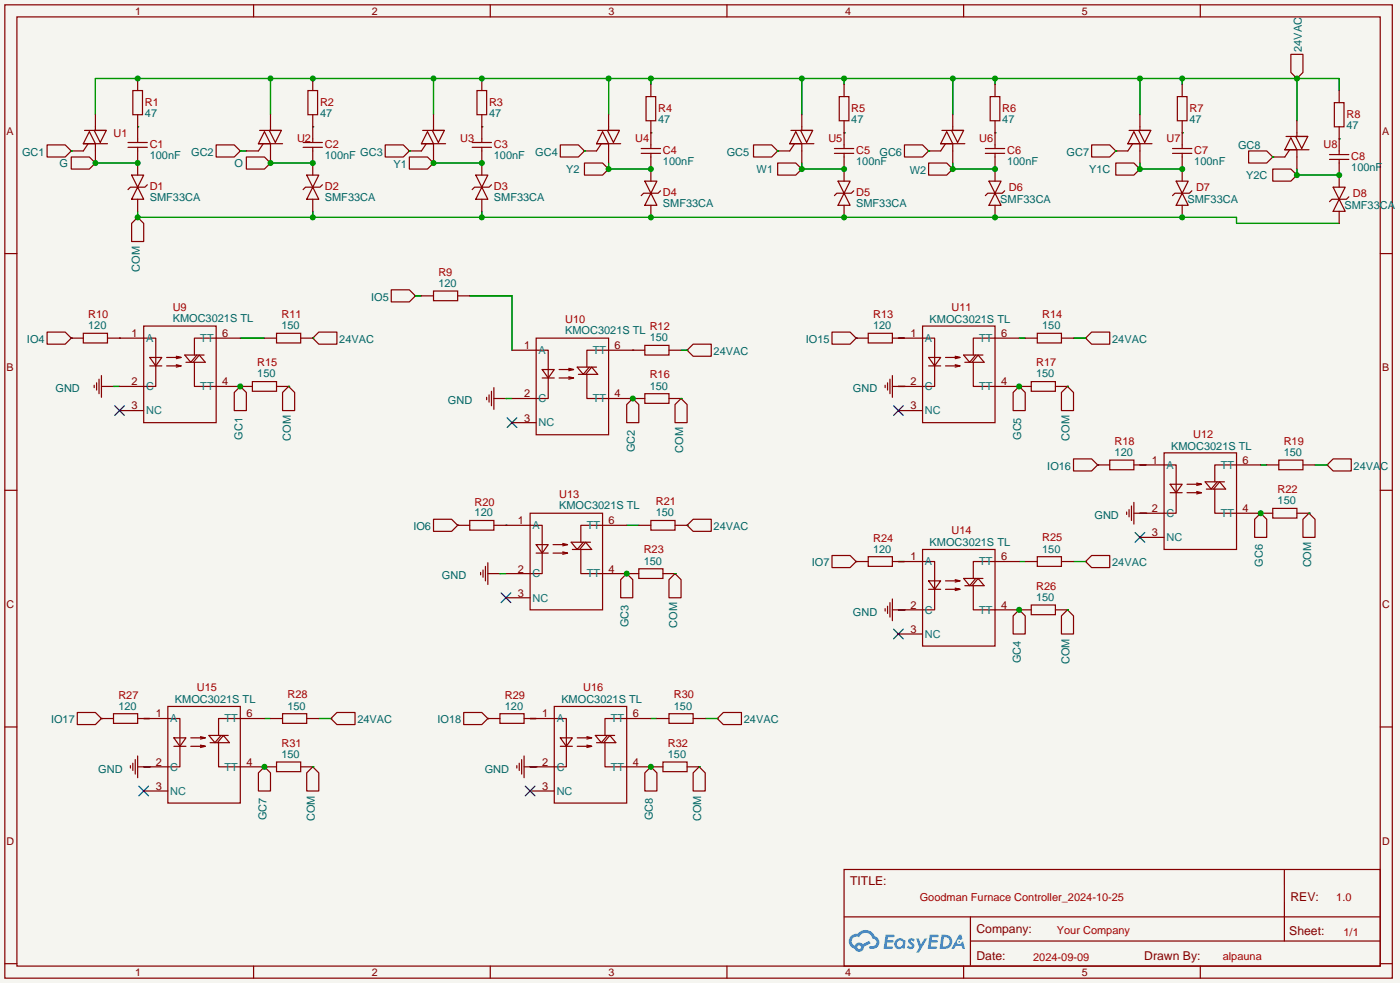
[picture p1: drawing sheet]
<svg xmlns="http://www.w3.org/2000/svg" width="294mm" height="207mm" viewBox="0 0 294 207" stroke-linecap="round" stroke-linejoin="round" font-family="sans-serif">
<path d="M0 0h294.5v206.8h-294.5z" fill="#f5f5f0"/>
<g fill="none" stroke="#850000" stroke-width=".25">
<path d="M1 1h291.9v204.7h-291.9zM3.6 3.6h286.7v199.6h-286.7zM53.3 1v2.6M103.1 1v2.6M152.9 1v2.6M202.7 1v2.6M252.5 1v2.6M1 53.3h2.6M290.3 53.3h2.6M1 103.1h2.6M290.3 103.1h2.6M1 152.9h2.6"/>
<path d="M290.3 152.9h2.6M177.5 182.9h112.8v20.3h-112.8zM177.6 192.8h112.6M204.1 197.9h86.1M204.1 192.8v10.2M270.2 182.9v15M1 202.7h2.6M53.3 203.2v2.5M103.1 203.2v2.5M152.9 203.2v2.5M202.7 203.2v2.5M252.5 203.2v2.5"/>
<path d="M290.3 202.7h2.6"/>
</g>
<g fill="#5487ff">
<path d="M191.2 197.5l.5-.2 .4 .1 .3 .3-.2 .4a.33 .33 0 0 0-.3-.3 .33 .33 0 0 0-.4 .1l.1 .1a.86 .86 0 0 1 .7 .7 .86 .86 0 0 1-.3 .8l-.7 .1-.6-.4 .4-.4 .5 .3 .2-.1v-.2a.88 .88 0 0 1-.6-1.3z"/>
<path d="M192.7 197.4h.6l.4 1.3 .8-1.3h.6l-1.8 3h-.6l.6-1.1z"/>
<path d="M186.3 196.6h1.6l.3 .1-.1 .4h-1.3l-.1 .6h1.1l.2 .3-.3 .3h-1.1l-.1 .8h1.2l.1 .2-.1 .2-1.8 .1z"/>
<path d="M195.6 196.6h1.6l.2 .1v.4h-1.3l-.1 .6h1.1l.2 .3-.3 .3h-1.1l-.1 .8h1.2l.1 .2-.1 .2-1.9 .1z"/>
<path d="M201.7 196.6h.5l.3 .9-.5 .2a.5 .5 0 0 0-.7 .2 .5 .5 0 0 0 .3 .7 .5 .5 0 0 0 .6-.4l.4-.2 .4 1.6h-.6l-.1-.7h-1.2l-.4 .7h-.6z"/>
<path d="M198 196.6l-.4 3h1a1.51 1.51 0 0 0 1.7-1.5 1.51 1.51 0 0 0-1.8-1.5zM198.6 197.1a1.02 1.02 0 0 1 1.1 1.2 1.02 1.02 0 0 1-1.4 .8z"/>
<path d="M188.5 197.6a1.11 1.11 0 0 0-.3 1.6 1.11 1.11 0 0 0 1.6 .2l.5 .2 .2-1.7-.4-.2a1.02 1.02 0 0 0-1.6-.1zM188.6 198.5a.67 .67 0 0 1 1.3 0 .67 .67 0 0 1-1.3 0z"/>
<path d="M179 196.9a1.58 1.58 0 0 0 .8 2.6 1.01 1.01 0 0 0 1.1 .7 1.01 1.01 0 0 0 .8-1.1l1.4-.7-.3-.5-1.3 .7a1.03 1.03 0 0 0-1.7 .3 1 1 0 0 1-.5-1.4 1 1 0 0 1 1.4-.3 1.49 1.49 0 0 1 1.5-1 1.49 1.49 0 0 1 1.4 1.2 .82 .82 0 0 1 .7 1.1 .82 .82 0 0 1-1.2 .5l-.3 .1v.3a1.4 1.4 0 0 0 2-.6 1.4 1.4 0 0 0-.8-1.9 2.19 2.19 0 0 0-3.7-.5l-.8 .1zM180.3 199.2a.4 .4 0 0 1 .8 0 .4 .4 0 0 1-.8 0z"/>
<circle cx="201.8" cy="198.1" r=".19"/>
</g>
<g fill="none" stroke="#850000" stroke-width=".25">
<path d="M27.9 19.1h2.1v5h-2.1zM29 16.5v2.6M64.8 19.1h2v5h-2zM65.8 16.5v2.6M100.3 19.1h2.1v5h-2.1zM101.3 16.5v2.6M136.9 17.8v2.5M177.5 17.8v2.5M209.3 17.8v2.5M248.7 17.8v2.5M271.5 11.4h2.6v3.8l-1.3 1.3-1.3-1.3zM272.8 16.5h.1"/>
<path d="M281.7 19.1v2.5M9.9 30.5h3.8l1.3 1.3-1.3 1.2h-3.8zM15 31.8h.1M15 33h3.8l1.3 1.3-1.3 1.3h-3.8zM17.5 30.2h5.1M17.8 27.4h4.6M18.5 30.2l-1 1.6h-2.5M18.8 27.7l1.3 2.5h-2.6zM19.8 27.4h2.6l-1.3 2.6zM20.1 34.3h.1M20.1 24.1v3.3M20.1 30.2v4.1"/>
<path d="M26.9 31h4.1M26.9 30h4.1M27.7 36.8h2.5l-1.2 2.6zM29 39.4l1.2 2.5h-2.5zM29 24.1v5.9M29 31v5.8M31 38.9l-.5 .5h-3.1l-.5 .5M45.5 30.5h3.8l1.2 1.3-1.2 1.2h-3.8zM50.5 31.8h.1M51.8 33h3.8l1.3 1.3-1.3 1.3h-3.8zM54.4 30.2h5M54.6 27.4h4.6"/>
<path d="M55.4 30.2l-1 1.6h-2.6M55.6 27.7l1.3 2.5h-2.5zM56.6 27.4h2.6l-1.3 2.6zM56.9 34.3h.1M56.9 24.1v3.3M56.9 30.2v4.1M63.8 31h4M63.8 30h4M64.5 36.8h2.6l-1.3 2.6zM65.8 39.4l1.3 2.5h-2.6zM65.8 24.1v5.9M65.8 31v5.8"/>
<path d="M67.8 38.9l-.5 .5h-3l-.5 .5M81 30.5h3.8l1.3 1.3-1.3 1.2h-3.8zM86.1 31.8h.1M86.1 33h3.8l1.3 1.3-1.3 1.3h-3.8zM88.6 30.2h5.1M88.9 27.4h4.6M89.7 30.2l-1.1 1.6h-2.5M89.9 27.7l1.3 2.5h-2.6zM90.9 27.4h2.6l-1.3 2.6zM91.2 34.3h.1M91.2 24.1v3.3M91.2 30.2v4.1"/>
<path d="M99.3 31h4.1M99.3 30h4.1M100.1 36.8h2.5l-1.3 2.6zM101.3 39.4l1.3 2.5h-2.5zM101.3 24.1v5.9M101.3 31v5.8M103.4 38.9l-.5 .5h-3.1l-.5 .5M117.9 30.5h3.8l1.2 1.3-1.2 1.2h-3.8zM122.9 31.8h.1M122.9 34.3h3.8l1.3 1.3-1.3 1.2h-3.8zM125.5 30.2h5.1M125.7 27.4h4.6"/>
<path d="M126.5 30.2l-1 1.6h-2.6M126.7 27.7l1.3 2.5h-2.5zM127.8 27.4h2.5l-1.3 2.6zM128 35.6h.1M128 24.1v3.3M128 30.2v4.1M134.9 32.3h4M134.9 31.2h4M135.6 38.1h2.6l-1.3 2.5zM135.9 20.3h2v5.1h-2zM136.9 25.4v5.8M136.9 32.3v5.8"/>
<path d="M158.5 30.5h3.8l1.3 1.3-1.3 1.2h-3.8zM163.6 31.8h.1M163.6 34.3h3.8l1.3 1.3-1.3 1.2h-3.8zM166.1 30.2h5.1M166.4 27.4h4.5M167.1 30.2l-1 1.6h-2.5M167.4 27.7l1.3 2.5h-2.6zM168.4 27.4h2.5l-1.2 2.6zM168.7 35.6h.1M168.7 24.1v3.3M168.7 30.2v4.1M175.5 32.3h4.1"/>
<path d="M175.5 31.2h4.1M176.3 38.1h2.5l-1.3 2.5zM176.5 20.3h2.1v5.1h-2.1zM177.5 25.4v5.8M177.5 32.3v5.8M190.2 30.5h3.9l1.2 1.3-1.2 1.2h-3.9zM195.3 31.8h.1M195.3 34.3h3.8l1.3 1.3-1.3 1.2h-3.8zM197.9 30.2h5M198.1 27.4h4.6M198.9 30.2l-1 1.6h-2.6M199.1 27.7l1.3 2.5h-2.5z"/>
<path d="M200.2 27.4h2.5l-1.3 2.6zM200.4 35.6h.1M200.4 24.1v3.3M200.4 30.2v4.1M207.3 32.3h4M207.3 31.2h4M208 38.1h2.6l-1.3 2.5zM208.3 20.3h2v5.1h-2zM209.3 25.4v5.8M209.3 32.3v5.8M229.6 30.5h3.8l1.3 1.3-1.3 1.2h-3.8zM234.7 31.8h.1"/>
<path d="M234.7 34.3h3.8l1.3 1.3-1.3 1.2h-3.8zM237.2 30.2h5.1M237.5 27.4h4.6M238.3 30.2l-1.1 1.6h-2.5M238.5 27.7l1.3 2.5h-2.6zM239.5 27.4h2.6l-1.3 2.6zM239.8 35.6h.1M239.8 24.1v3.3M239.8 30.2v4.1M246.6 32.3h4.1M246.6 31.2h4.1M247.4 38.1h2.5l-1.2 2.5z"/>
<path d="M247.6 20.3h2.1v5.1h-2.1zM248.7 25.4v5.8M248.7 32.3v5.8M262.6 31.8h3.8l1.3 1.2-1.3 1.3h-3.8zM267.7 33h.1M267.7 35.6h3.8l1.3 1.2-1.3 1.3h-3.8zM270.3 31.5h5M270.5 28.7h4.6M271.3 31.5l-1 1.5h-2.6M271.5 29l1.3 2.5h-2.5zM272.5 28.7h2.6l-1.3 2.5zM272.8 36.8h.1"/>
<path d="M272.8 25.4v3.3M272.8 31.5v4.1M279.7 33.5h4M279.7 32.5h4M280.4 39.4h2.6l-1.3 2.5zM280.7 21.6h2v5.1h-2zM281.7 26.7v5.8M281.7 33.5v5.9M29 45.7l1.2 1.3v3.8h-2.5v-3.8zM29 45.7h.1M29 41.9v2.6M65.8 41.9v2.6"/>
<path d="M101.3 41.9v2.6M136.9 40.6l1.3 2.6h-2.6zM136.9 43.2v2.5M138.9 40.1l-.5 .5h-3l-.5 .5M177.5 40.6l1.3 2.6h-2.5zM177.5 43.2v2.5M179.6 40.1l-.5 .5h-3.1l-.5 .5M209.3 40.6l1.3 2.6h-2.6zM209.3 43.2v2.5M211.3 40.1l-.5 .5h-3l-.5 .5M248.7 40.6l1.2 2.6h-2.5zM248.7 43.2v2.5"/>
<path d="M250.7 40.1l-.5 .5h-3.1l-.5 .5M281.7 41.9l1.3 2.6h-2.6zM281.7 44.5v2.5M283.7 41.4l-.5 .5h-3l-.5 .5M9.9 69.9h3.8l1.3 1.2-1.3 1.3h-3.8zM15 71.1h.1M15 71.1h2.5M17.5 70.1h5.1v2h-5.1zM20.8 79.8v3M21.3 79v4.6M22.6 71.1h10.2v10.2h-7.7M30.2 68.6h15.3v20.3h-15.3z"/>
<path d="M31.5 75.2h2.5l-1.2 1.8zM31.5 77h2.5M37.1 74.9l1 .3h-3M37.1 76.7l1 .3h-3M38.1 75.2l-1 .2M38.1 77l-1 .2M39.1 76.2h4.1l-1.3-1.5-1.3 1.5M40.9 76.2v5.1h12.2M41.4 74.7l-1.3 1.5-1.2-1.5h4M50.5 71.1h-9.6v3.6M55.6 71.1h2.6M58.2 70.1h5v2h-5z"/>
<path d="M63.2 71.1h2.6M65.8 71.1l1.3-1.2h3.8v2.5h-3.8zM65.8 71.1h.1M82.3 61h3.8l1.3 1.2-1.3 1.3h-3.8zM87.4 62.2h.1M88.6 62.2h2.6M91.2 61.2h5.1v2h-5.1zM96.3 62.2h2.5M107.7 73.7h7.6v10.1h-7.6M112.8 71.1h15.2v20.3h-15.2zM114 77.7h2.6l-1.3 1.8zM114 79.5h2.6"/>
<path d="M119.6 77.5l1 .2h-3M119.6 79.2l1 .3h-3M120.6 77.7l-1 .3M120.6 79.5l-1 .3M121.7 78.7h4l-1.2-1.5-1.3 1.5M123.4 78.7v5.1h12.2M124 77.2l-1.3 1.5-1.3-1.5h4.1M135.6 72.6h5.1v2.1h-5.1zM135.6 73.7h-12.2v3.5M140.7 73.7h2.6M144.5 73.7l1.3-1.3h3.8v2.5h-3.8zM144.5 73.7h.1"/>
<path d="M175 69.9h3.8l1.3 1.2-1.3 1.3h-3.8zM180.1 71.1h.1M180.1 71.1h2.5M182.6 70.1h5.1v2h-5.1zM187.2 79.8v3M187.7 71.1h8.9v10.2h-8.9M187.7 79v4.6M194.1 68.6h15.2v20.3h-15.2zM195.3 75.2h2.6l-1.3 1.8zM195.3 77h2.6M200.9 74.9l1 .3h-3M200.9 76.7l1 .3h-3"/>
<path d="M201.9 75.2l-1 .2M201.9 77l-1 .2M202.9 76.2h4.1l-1.3-1.5-1.2 1.5M204.7 76.2v5.1h12.2M205.2 74.7l-1.2 1.5-1.3-1.5h4.1M214.4 71.1h-9.7v3.6M215.6 71.1h2.6M218.2 70.1h5.1v2h-5.1zM223.3 71.1h2.5M228.3 71.1l1.3-1.2h3.8v2.5h-3.8zM228.3 71.1h.1M19.8 81v.5"/>
<path d="M20.3 80.5v1.5M21.3 81.3h2.6M23.9 81.3h.1M25.1 86.4h5.1M50.5 81.3l1.3 1.3v3.8h-2.5v-3.8zM50.5 81.3h.1M53.1 80.3h5.1v2h-5.1zM58.2 81.3h2.5M60.7 81.3l1.3 1.3v3.8h-2.6v-3.8zM60.7 81.3h.1M102.4 83.6v.5M102.9 83.1v1.5"/>
<path d="M103.4 82.3v3M103.9 83.8h2.5M103.9 81.5v4.6M106.4 83.8h.1M107.7 88.9h5.1M133.1 83.8l1.3 1.3v3.8h-2.6v-3.8zM133.1 83.8h.1M135.6 82.8h5.1v2h-5.1zM140.7 83.8h2.6M143.3 83.8l1.2 1.3v3.8h-2.5v-3.8zM143.3 83.8h.1M186.2 81v.5"/>
<path d="M186.7 80.5v1.5M189 86.4h5.1M190.2 81.3h.1M214.4 81.3l1.2 1.3v3.8h-2.5v-3.8zM214.4 81.3h.1M216.9 80.3h5.1v2h-5.1zM222 81.3h2.5M224.5 81.3l1.3 1.3v3.8h-2.5v-3.8zM224.5 81.3h.1M225.8 96.5h3.8l1.3 1.3-1.3 1.3h-3.8zM230.9 97.8h.1M230.9 97.8h2.5"/>
<path d="M233.4 96.8h5.1v2h-5.1zM238.5 97.8h8.9v10.2h-8.9M244.9 95.3h15.2v20.3h-15.2zM265.2 97.8h-9.7v3.5M266.4 97.8h2.6M269 96.8h5.1v2h-5.1zM274.1 97.8h2.5M279.1 97.8h.1M280.4 96.5h3.8v2.6h-3.8l-1.3-1.3zM91.2 109.2h3.8l1.3 1.3-1.3 1.3h-3.8zM96.3 110.5h.1M96.3 110.5h2.5"/>
<path d="M98.8 109.5h5.1v2h-5.1zM101.6 119.9v1.5M102.1 119.1v3.1M102.6 118.4v4.5M103.9 110.5h10.1v10.2h-7.6M111.5 108h15.2v20.3h-15.2zM112.8 114.6h2.5l-1.3 1.7zM112.8 116.3h2.5M118.4 114.3l1 .3h-3.1M118.4 116.1l1 .2h-3.1M119.4 114.6l-1 .2M119.4 116.3l-1 .3"/>
<path d="M120.4 115.6h4.1l-1.3-1.6-1.3 1.6M122.2 115.6v5.1h12.2M122.7 114l-1.3 1.6-1.3-1.6h4.1M131.8 110.5h-9.6v3.5M134.4 119.6h5v2.1h-5zM134.4 110.5h2.5M136.9 109.5h5.1v2h-5.1zM142 110.5h2.5M144.5 110.5l1.3-1.3h3.8v2.6h-3.8zM144.5 110.5h.1M175 116.8h3.8l1.3 1.3-1.3 1.3h-3.8zM180.1 118.1h.1"/>
<path d="M180.1 118.1h2.5M182.6 117.1h5.1v2h-5.1zM187.7 118.1h8.9v10.2h-8.9M194.1 115.6h15.2v20.3h-15.2zM214.4 118.1h-9.7v3.6M215.6 118.1h2.6M218.2 117.1h5.1v2h-5.1zM223.3 118.1h2.5M228.3 118.1h.1M229.6 116.8h3.8v2.6h-3.8l-1.3-1.3zM237 107.7v.5M237.5 107.2v1.5"/>
<path d="M238 106.4v3.1M238.5 105.7v4.5M239.8 113h5.1M241 108h.1M246.1 101.9h2.6l-1.3 1.7zM246.1 103.6h2.6M251.7 101.6l1 .3h-3M251.7 103.4l1 .2h-3M252.7 101.9l-1 .2M252.7 103.6l-1 .3M253.7 102.9h4.1l-1.3-1.6-1.2 1.6M255.5 102.9v5.1h12.2"/>
<path d="M256 101.3l-1.2 1.6-1.3-1.6h4.1M265.2 108l1.2 1.2v3.8h-2.5v-3.8zM265.2 108h.1M267.7 106.9h5.1v2.1h-5.1zM272.8 108h2.5M275.3 108l1.3 1.2v3.8h-2.5v-3.8zM275.3 108h.1M101.1 120.4v.5M102.6 120.7h2.6M105.2 120.7h.1M106.4 125.7h5.1M131.8 120.7l1.3 1.2v3.8h-2.5v-3.8z"/>
<path d="M131.8 120.7h.1M139.4 120.7h2.6M142 120.7l1.3 1.2v3.8h-2.6v-3.8zM142 120.7h.1M186.2 128v.5M186.7 127.5v1.5M187.2 126.7v3.1M187.7 126v4.6M189 133.4h5.1M190.2 128.3h.1M195.3 122.2h2.6l-1.3 1.8zM195.3 124h2.6"/>
<path d="M200.9 121.9l1 .3h-3M200.9 123.7l1 .3h-3M201.9 122.2l-1 .2M201.9 124l-1 .2M202.9 123.2h4.1l-1.3-1.5-1.2 1.5M204.7 123.2v5.1h12.2M205.2 121.7l-1.2 1.5-1.3-1.5h4.1M214.4 128.3l1.2 1.2v3.9h-2.5v-3.9zM214.4 128.3h.1M216.9 127.3h5.1v2h-5.1zM222 128.3h2.5M224.5 128.3l1.3 1.2v3.9h-2.5v-3.9z"/>
<path d="M224.5 128.3h.1M16.3 149.9h3.8l1.2 1.2-1.2 1.3h-3.8zM21.3 151.1h.1M21.3 151.1h2.6M23.9 150.1h5.1v2h-5.1zM28.4 159.8v3M29 151.1h8.8v10.2h-8.8M29 159v4.6M35.3 148.6h15.2v20.3h-15.2zM36.6 155.2h2.5l-1.3 1.8zM36.6 157h2.5M42.2 154.9l1 .3h-3.1"/>
<path d="M42.2 156.7l1 .3h-3.1M43.2 155.2l-1 .2M43.2 157l-1 .2M44.2 156.2h4.1l-1.3-1.5-1.3 1.5M46 156.2v5.1h12.2M46.5 154.7l-1.3 1.5-1.3-1.5h4.1M55.6 151.1h-9.6v3.6M56.9 151.1h2.5M59.4 150.1h5.1v2h-5.1zM64.5 151.1h2.6M69.6 151.1h.1M70.9 149.9h3.8v2.5h-3.8l-1.3-1.3z"/>
<path d="M97.5 149.9h3.8l1.3 1.2-1.3 1.3h-3.8zM102.6 151.1h.1M102.6 151.1h2.6M105.2 150.1h5v2h-5zM109.7 159.8v3M110.2 151.1h8.9v10.2h-8.9M110.2 159v4.6M116.6 148.6h15.2v20.3h-15.2zM117.9 155.2h2.5l-1.3 1.8zM117.9 157h2.5M123.4 154.9l1.1 .3h-3.1M123.4 156.7l1.1 .3h-3.1"/>
<path d="M124.5 155.2l-1.1 .2M124.5 157l-1.1 .2M125.5 156.2h4l-1.2-1.5-1.3 1.5M127.3 156.2v5.1h12.1M127.8 154.7l-1.3 1.5-1.3-1.5h4.1M136.9 151.1h-9.6v3.6M138.2 151.1h2.5M140.7 150.1h5.1v2h-5.1zM145.8 151.1h2.5M150.9 151.1l1.2-1.2h3.9v2.5h-3.9zM150.9 151.1h.1M27.4 161v.5"/>
<path d="M27.9 160.5v1.6M30.2 166.4h5.1M31.5 161.3h.1M55.6 161.3l1.3 1.3v3.8h-2.5v-3.8zM55.6 161.3h.1M58.2 160.3h5v2h-5zM63.2 161.3h2.6M65.8 161.3l1.3 1.3v3.8h-2.6v-3.8zM65.8 161.3h.1M108.7 161v.5M109.2 160.5v1.6M111.5 166.4h5.1"/>
<path d="M112.8 161.3h.1M136.9 161.3l1.3 1.3v3.8h-2.6v-3.8zM136.9 161.3h.1M139.4 160.3h5.1v2h-5.1zM144.5 161.3h2.6M147.1 161.3l1.2 1.3v3.8h-2.5v-3.8zM147.1 161.3h.1"/>
</g>
<g fill="none" stroke="#009600" stroke-width=".25">
<path d="M56.9 16.5v7.6M91.2 16.5v7.6M128 16.5v7.6M136.9 16.5v1.3M168.7 16.5v7.6M177.5 16.5v1.3M200.4 16.5v7.6M209.3 16.5v1.3M239.8 16.5v7.6M248.7 16.5v1.3M272.8 16.5v8.9M281.7 19.1v-2.6h-261.6v7.6"/>
<path d="M15 31.8h.1M20.1 34.3h8.9M29 26.7h.1M50.5 31.8h1.3M56.9 34.3h8.9M65.8 26.7h.1M86.1 31.8h.1M91.2 34.3h10.1M101.3 26.7h.1M122.9 31.8h.1M128 34.3v1.3h8.9M136.9 27.9h.1"/>
<path d="M163.6 31.8h.1M168.7 34.3v1.3h8.8M177.5 27.9h.1M195.3 31.8h.1M200.4 34.3v1.3h8.9M209.3 27.9h.1M234.7 31.8h.1M239.8 34.3v1.3h8.9M248.7 27.9h.1M267.7 33h.1M272.8 35.6v1.2h8.9M281.7 29.2h.1"/>
<path d="M29 44.5v1.2h231.1v1.3h21.6M65.8 44.5v1.2M101.3 44.5v1.2M15 71.1h.1M25.1 71.1h.1M50.5 71.1h5.1M65.8 71.1h.1M87.4 62.2h1.2M98.8 62.2h8.9v11.5M133.1 73.7h.1M143.3 73.7h1.2M180.1 71.1h.1"/>
<path d="M189 71.1h1.2M214.4 71.1h1.2M225.8 71.1h2.5M23.9 81.3h1.2M50.5 81.3h.1M60.7 81.3h.1M106.4 83.8h1.3M133.1 83.8h.1M143.3 83.8h.1M189 81.3h1.2M214.4 81.3h.1M224.5 81.3h.1"/>
<path d="M230.9 97.8h.1M239.8 97.8h1.2M265.2 97.8h1.2M276.6 97.8h2.5M96.3 110.5h.1M106.4 110.5h.1M131.8 110.5h2.6M144.5 110.5h.1M180.1 118.1h.1M189 118.1h1.2M214.4 118.1h1.2M225.8 118.1h2.5"/>
<path d="M239.8 108h1.2M265.2 108h.1M275.3 108h.1M105.2 120.7h1.2M131.8 120.7h.1M142 120.7h.1M189 128.3h1.2M214.4 128.3h.1M224.5 128.3h.1M21.3 151.1h.1M30.2 151.1h1.3M55.6 151.1h1.3"/>
<path d="M67.1 151.1h2.5M102.6 151.1h.1M111.5 151.1h1.3M136.9 151.1h1.3M148.3 151.1h2.6M30.2 161.3h1.3M55.6 161.3h.1M65.8 161.3h.1M111.5 161.3h1.3M136.9 161.3h.1M147.1 161.3h.1"/>
</g>
<g fill="none" stroke="#000085" stroke-width=".25">
<path d="M24.1 85.3l2.1 2.1M26.2 85.3l-2.1 2.1M106.7 87.9l2 2M108.7 87.9l-2 2M188 85.3l2 2.1M190 85.3l-2 2.1M238.8 112l2 2M240.8 112l-2 2M105.4 124.7l2 2M107.4 124.7l-2 2M188 132.3l2 2.1M190 132.3l-2 2.1"/>
<path d="M29.2 165.4l2 2M31.2 165.4l-2 2M110.5 165.4l2 2M112.5 165.4l-2 2"/>
</g>
<g fill="#009600">
<circle cx="91.2" cy="16.5" r=".63"/>
<circle cx="65.8" cy="16.5" r=".63"/>
<circle cx="56.9" cy="16.5" r=".63"/>
<circle cx="29" cy="16.5" r=".63"/>
<circle cx="101.3" cy="16.5" r=".63"/>
<circle cx="128" cy="16.5" r=".63"/>
<circle cx="136.9" cy="16.5" r=".63"/>
<circle cx="168.7" cy="16.5" r=".63"/>
<circle cx="177.5" cy="16.5" r=".63"/>
<circle cx="200.4" cy="16.5" r=".63"/>
<circle cx="209.3" cy="16.5" r=".63"/>
<circle cx="239.8" cy="16.5" r=".63"/>
<circle cx="248.7" cy="16.5" r=".63"/>
<circle cx="272.8" cy="16.5" r=".63"/>
<circle cx="20.1" cy="34.3" r=".63"/>
<circle cx="29" cy="34.3" r=".63"/>
<circle cx="56.9" cy="34.3" r=".63"/>
<circle cx="65.8" cy="34.3" r=".63"/>
<circle cx="91.2" cy="34.3" r=".63"/>
<circle cx="101.3" cy="34.3" r=".63"/>
<circle cx="128" cy="35.6" r=".63"/>
<circle cx="136.9" cy="35.6" r=".63"/>
<circle cx="248.7" cy="45.7" r=".63"/>
<circle cx="209.3" cy="45.7" r=".63"/>
<circle cx="177.5" cy="45.7" r=".63"/>
<circle cx="136.9" cy="45.7" r=".63"/>
<circle cx="101.3" cy="45.7" r=".63"/>
<circle cx="65.8" cy="45.7" r=".63"/>
<circle cx="29" cy="45.7" r=".63"/>
<circle cx="168.7" cy="35.6" r=".63"/>
<circle cx="177.5" cy="35.6" r=".63"/>
<circle cx="209.3" cy="35.6" r=".63"/>
<circle cx="200.4" cy="35.6" r=".63"/>
<circle cx="239.8" cy="35.6" r=".63"/>
<circle cx="248.7" cy="35.6" r=".63"/>
<circle cx="131.8" cy="120.6" r=".63"/>
<circle cx="214.4" cy="128.3" r=".63"/>
<circle cx="50.5" cy="81.3" r=".63"/>
<circle cx="133.1" cy="83.8" r=".63"/>
<circle cx="214.4" cy="81.3" r=".63"/>
<circle cx="265.2" cy="107.9" r=".63"/>
<circle cx="55.6" cy="161.3" r=".63"/>
<circle cx="272.8" cy="36.8" r=".63"/>
<circle cx="281.7" cy="36.8" r=".63"/>
<circle cx="136.9" cy="161.3" r=".63"/>
</g>
<g font-size="2.6" fill="#840000">
<text x="178.8" y="186.1">TITLE:</text>
<text x="271.4" y="189.4">REV:</text>
<text x="205.4" y="196.3">Company:</text>
<text x="271.2" y="196.7">Sheet:</text>
<text x="205.4" y="201.8">Date:</text>
<text x="240.7" y="201.9">Drawn By:</text>
</g>
<g font-size="2.3" fill="#006464">
<text x="273.8" y="10.9" transform="rotate(-90 273.8 10.9)">24VAC</text>
<text x="30.5" y="24.6">47</text>
<text x="67.3" y="24.6">47</text>
<text x="102.9" y="24.6">47</text>
<text x="138.4" y="25.8">47</text>
<text x="179.1" y="25.8">47</text>
<text x="210.8" y="25.8">47</text>
<text x="250.2" y="25.8">47</text>
<text x="283.2" y="27.1">47</text>
<text x="4.6" y="32.7">GC1</text>
<text x="12.5" y="35.2">G</text>
<text x="31.5" y="33.5">100nF</text>
<text x="40.2" y="32.7">GC2</text>
<text x="49.4" y="35.2">O</text>
<text x="68.3" y="33.5">100nF</text>
<text x="75.8" y="32.7">GC3</text>
<text x="82.8" y="35.3">Y1</text>
<text x="103.9" y="33.5">100nF</text>
<text x="112.6" y="32.7">GC4</text>
<text x="139.4" y="34.7">100nF</text>
<text x="152.9" y="32.7">GC5</text>
<text x="180.1" y="34.7">100nF</text>
<text x="185" y="32.8">GC6</text>
<text x="211.8" y="34.7">100nF</text>
<text x="224.4" y="32.8">GC7</text>
<text x="251.2" y="34.7">100nF</text>
<text x="260.4" y="31.3">GC8</text>
<text x="284.2" y="36">100nF</text>
<text x="119.1" y="36.4">Y2</text>
<text x="159.2" y="36.4">W1</text>
<text x="191.4" y="36.6">W2</text>
<text x="229.1" y="36.4">Y1C</text>
<text x="262.1" y="37.7">Y2C</text>
<text x="31.5" y="42.3">SMF33CA</text>
<text x="68.3" y="42.3">SMF33CA</text>
<text x="103.9" y="42.3">SMF33CA</text>
<text x="139.4" y="43.6">SMF33CA</text>
<text x="180.1" y="43.6">SMF33CA</text>
<text x="210.4" y="42.7">SMF33CA</text>
<text x="249.8" y="42.7">SMF33CA</text>
<text x="282.8" y="43.9">SMF33CA</text>
<text x="29.4" y="57.1" transform="rotate(-90 29.4 57.1)">COM</text>
<text x="78.1" y="63.2">IO5</text>
<text x="92.2" y="60.3">120</text>
<text x="18.6" y="69.2">120</text>
<text x="36.3" y="67.7">KMOC3021S TL</text>
<text x="59.2" y="69.2">150</text>
<text x="118.9" y="70.2">KMOC3021S TL</text>
<text x="136.7" y="71.8">150</text>
<text x="183.7" y="69.2">120</text>
<text x="195.5" y="67.9">KMOC3021S TL</text>
<text x="219.2" y="69.2">150</text>
<text x="5.7" y="72.1">IO4</text>
<text x="71.4" y="72.2">24VAC</text>
<text x="150.1" y="74.7">24VAC</text>
<text x="169.5" y="72.1">IO15</text>
<text x="233.9" y="72.2">24VAC</text>
<text x="11.7" y="82.5">GND</text>
<text x="54.1" y="79.4">150</text>
<text x="136.7" y="81.9">150</text>
<text x="179.4" y="82.5">GND</text>
<text x="217.9" y="79.4">150</text>
<text x="94.2" y="85">GND</text>
<text x="51" y="92.5" transform="rotate(-90 51 92.5)">GC1</text>
<text x="61.2" y="92.7" transform="rotate(-90 61.2 92.7)">COM</text>
<text x="133.5" y="95.1" transform="rotate(-90 133.5 95.1)">GC2</text>
<text x="143.7" y="95.2" transform="rotate(-90 143.7 95.2)">COM</text>
<text x="214.8" y="92.5" transform="rotate(-90 214.8 92.5)">GC5</text>
<text x="225" y="92.7" transform="rotate(-90 225 92.7)">COM</text>
<text x="234.5" y="95.9">120</text>
<text x="246.3" y="94.6">KMOC3021S TL</text>
<text x="270" y="95.9">150</text>
<text x="220.3" y="98.8">IO16</text>
<text x="284.7" y="98.8">24VAC</text>
<text x="117.6" y="107.1">KMOC3021S TL</text>
<text x="268.7" y="106.1">150</text>
<text x="87" y="111.5">IO6</text>
<text x="99.8" y="108.6">120</text>
<text x="137.9" y="108.6">150</text>
<text x="150.1" y="111.5">24VAC</text>
<text x="230.2" y="109.1">GND</text>
<text x="135.4" y="118.8">150</text>
<text x="170.8" y="119.1">IO7</text>
<text x="183.7" y="116.2">120</text>
<text x="195.5" y="114.9">KMOC3021S TL</text>
<text x="219.2" y="116.2">150</text>
<text x="233.9" y="119.1">24VAC</text>
<text x="265.6" y="119.2" transform="rotate(-90 265.6 119.2)">GC6</text>
<text x="275.8" y="119.4" transform="rotate(-90 275.8 119.4)">COM</text>
<text x="92.9" y="121.8">GND</text>
<text x="132.2" y="131.9" transform="rotate(-90 132.2 131.9)">GC3</text>
<text x="179.4" y="129.5">GND</text>
<text x="217.9" y="126.4">150</text>
<text x="142.4" y="132.1" transform="rotate(-90 142.4 132.1)">COM</text>
<text x="214.8" y="139.5" transform="rotate(-90 214.8 139.5)">GC4</text>
<text x="225" y="139.7" transform="rotate(-90 225 139.7)">COM</text>
<text x="24.9" y="149.2">120</text>
<text x="36.8" y="148">KMOC3021S TL</text>
<text x="60.5" y="149.2">150</text>
<text x="106.2" y="149.2">120</text>
<text x="118.1" y="148">KMOC3021S TL</text>
<text x="141.7" y="149.2">150</text>
<text x="10.7" y="152.1">IO17</text>
<text x="75.2" y="152.2">24VAC</text>
<text x="92" y="152.1">IO18</text>
<text x="156.5" y="152.2">24VAC</text>
<text x="59.2" y="159.4">150</text>
<text x="140.5" y="159.4">150</text>
<text x="20.7" y="162.5">GND</text>
<text x="101.9" y="162.5">GND</text>
<text x="56.1" y="172.6" transform="rotate(-90 56.1 172.6)">GC7</text>
<text x="66.2" y="172.7" transform="rotate(-90 66.2 172.7)">COM</text>
<text x="137.3" y="172.6" transform="rotate(-90 137.3 172.6)">GC8</text>
<text x="147.5" y="172.7" transform="rotate(-90 147.5 172.7)">COM</text>
</g>
<g font-size="2.3" fill="#a90000">
<text x="30.5" y="22.2">R1</text>
<text x="67.3" y="22.2">R2</text>
<text x="102.9" y="22.2">R3</text>
<text x="138.4" y="23.5">R4</text>
<text x="179.1" y="23.5">R5</text>
<text x="210.8" y="23.5">R6</text>
<text x="250.2" y="23.5">R7</text>
<text x="23.9" y="28.7">U1</text>
<text x="62.5" y="29.8">U2</text>
<text x="96.8" y="29.8">U3</text>
<text x="133.6" y="29.8">U4</text>
<text x="174.2" y="29.8">U5</text>
<text x="206" y="29.8">U6</text>
<text x="245.4" y="29.8">U7</text>
<text x="283.2" y="24.8">R8</text>
<text x="31.5" y="31.1">C1</text>
<text x="68.3" y="31.1">C2</text>
<text x="103.9" y="31.1">C3</text>
<text x="139.4" y="32.4">C4</text>
<text x="180.1" y="32.4">C5</text>
<text x="211.8" y="32.4">C6</text>
<text x="251.2" y="32.4">C7</text>
<text x="278.4" y="31.1">U8</text>
<text x="284.2" y="33.7">C8</text>
<text x="31.5" y="40">D1</text>
<text x="68.3" y="40">D2</text>
<text x="103.9" y="40">D3</text>
<text x="139.4" y="41.3">D4</text>
<text x="180.1" y="41.3">D5</text>
<text x="212.2" y="40.1">D6</text>
<text x="251.6" y="40.1">D7</text>
<text x="284.6" y="41.4">D8</text>
<text x="92.2" y="58.1">R9</text>
<text x="36.3" y="65.4">U9</text>
<text x="200.2" y="65.4">U11</text>
<text x="18.6" y="67">R10</text>
<text x="59.2" y="66.9">R11</text>
<text x="118.9" y="67.9">U10</text>
<text x="136.7" y="69.4">R12</text>
<text x="183.7" y="67">R13</text>
<text x="219.2" y="66.9">R14</text>
<text x="54.1" y="77">R15</text>
<text x="217.9" y="77">R17</text>
<text x="136.7" y="79.6">R16</text>
<text x="234.5" y="93.6">R18</text>
<text x="251" y="92">U12</text>
<text x="270" y="93.6">R19</text>
<text x="99.8" y="106.3">R20</text>
<text x="117.6" y="104.7">U13</text>
<text x="137.9" y="106.3">R21</text>
<text x="268.7" y="103.7">R22</text>
<text x="183.7" y="114">R24</text>
<text x="200.2" y="112.4">U14</text>
<text x="219.2" y="113.9">R25</text>
<text x="135.4" y="116.4">R23</text>
<text x="217.9" y="124">R26</text>
<text x="24.9" y="147">R27</text>
<text x="41.4" y="145.4">U15</text>
<text x="60.5" y="146.9">R28</text>
<text x="106.2" y="147">R29</text>
<text x="122.7" y="145.4">U16</text>
<text x="141.7" y="146.9">R30</text>
<text x="59.2" y="157.1">R31</text>
<text x="140.5" y="157.1">R32</text>
<text x="193.5" y="189.4">Goodman Furnace Controller_2024-10-25</text>
<text x="281.1" y="189.5">1.0</text>
<text x="222.3" y="196.4">Your Company</text>
<text x="282.6" y="197">1/1</text>
<text x="217.3" y="202">2024-09-09</text>
<text x="257.2" y="202">alpauna</text>
</g>
<g font-size="2.3" fill="#840000">
<text x="27.7" y="70.9">1</text>
<text x="46.7" y="70.9">6</text>
<text x="191.5" y="70.9">1</text>
<text x="210.6" y="70.9">6</text>
<text x="110.2" y="73.4">1</text>
<text x="129.3" y="73.4">6</text>
<text x="27.7" y="81.1">2</text>
<text x="46.7" y="81.1">4</text>
<text x="110.2" y="83.6">2</text>
<text x="129.3" y="83.6">4</text>
<text x="191.5" y="81.1">2</text>
<text x="210.6" y="81.1">4</text>
<text x="27.7" y="86.1">3</text>
<text x="110.2" y="88.7">3</text>
<text x="191.5" y="86.1">3</text>
<text x="242.3" y="97.6">1</text>
<text x="261.4" y="97.6">6</text>
<text x="242.3" y="107.7">2</text>
<text x="261.4" y="107.7">4</text>
<text x="109" y="110.3">1</text>
<text x="128" y="110.3">6</text>
<text x="242.3" y="112.8">3</text>
<text x="191.5" y="117.9">1</text>
<text x="210.6" y="117.9">6</text>
<text x="109" y="125.5">3</text>
<text x="109" y="120.4">2</text>
<text x="128" y="120.4">4</text>
<text x="191.5" y="128">2</text>
<text x="210.6" y="128">4</text>
<text x="191.5" y="133.1">3</text>
<text x="32.8" y="150.9">1</text>
<text x="51.8" y="150.9">6</text>
<text x="114" y="150.9">1</text>
<text x="133.1" y="150.9">6</text>
<text x="32.8" y="161.1">2</text>
<text x="51.8" y="161.1">4</text>
<text x="114" y="161.1">2</text>
<text x="133.1" y="161.1">4</text>
<text x="32.8" y="166.1">3</text>
<text x="114" y="166.1">3</text>
</g>
<g font-size="2.3" fill="#008484">
<text x="30.7" y="71.9">A</text>
<text x="42.1" y="71.9">TT</text>
<text x="194.6" y="71.9">A</text>
<text x="206" y="71.9">TT</text>
<text x="113.3" y="74.4">A</text>
<text x="124.7" y="74.4">TT</text>
<text x="30.7" y="82.1">C</text>
<text x="42.1" y="82.1">TT</text>
<text x="194.6" y="82.1">C</text>
<text x="206" y="82.1">TT</text>
<text x="30.7" y="87.1">NC</text>
<text x="113.3" y="89.7">NC</text>
<text x="113.3" y="84.6">C</text>
<text x="124.7" y="84.6">TT</text>
<text x="194.6" y="87.1">NC</text>
<text x="245.4" y="98.6">A</text>
<text x="256.8" y="98.6">TT</text>
<text x="112" y="111.3">A</text>
<text x="123.4" y="111.3">TT</text>
<text x="245.4" y="113.8">NC</text>
<text x="245.4" y="108.7">C</text>
<text x="256.8" y="108.7">TT</text>
<text x="194.6" y="118.9">A</text>
<text x="206" y="118.9">TT</text>
<text x="112" y="121.4">C</text>
<text x="123.4" y="121.4">TT</text>
<text x="112" y="126.5">NC</text>
<text x="194.6" y="129.1">C</text>
<text x="206" y="129.1">TT</text>
<text x="194.6" y="134.1">NC</text>
<text x="35.8" y="151.9">A</text>
<text x="47.2" y="151.9">TT</text>
<text x="117.1" y="151.9">A</text>
<text x="128.5" y="151.9">TT</text>
<text x="35.8" y="167.2">NC</text>
<text x="35.8" y="162.1">C</text>
<text x="47.2" y="162.1">TT</text>
<text x="117.1" y="167.2">NC</text>
<text x="117.1" y="162.1">C</text>
<text x="128.5" y="162.1">TT</text>
</g>
<g font-size="2.2" fill="#840000">
<text x="28.4" y="3.1">1</text>
<text x="78.2" y="3.1">2</text>
<text x="128" y="3.1">3</text>
<text x="177.8" y="3.1">4</text>
<text x="227.6" y="3.1">5</text>
<text x="1.4" y="28.3">A</text>
<text x="290.7" y="28.3">A</text>
<text x="1.4" y="78.1">B</text>
<text x="290.7" y="78.1">B</text>
<text x="1.4" y="127.9">C</text>
<text x="290.7" y="127.9">C</text>
<text x="1.4" y="177.7">D</text>
<text x="290.7" y="177.7">D</text>
<text x="28.4" y="205.3">1</text>
<text x="78.2" y="205.3">2</text>
<text x="128" y="205.3">3</text>
<text x="177.8" y="205.3">4</text>
<text x="227.6" y="205.3">5</text>
</g>
</svg>
